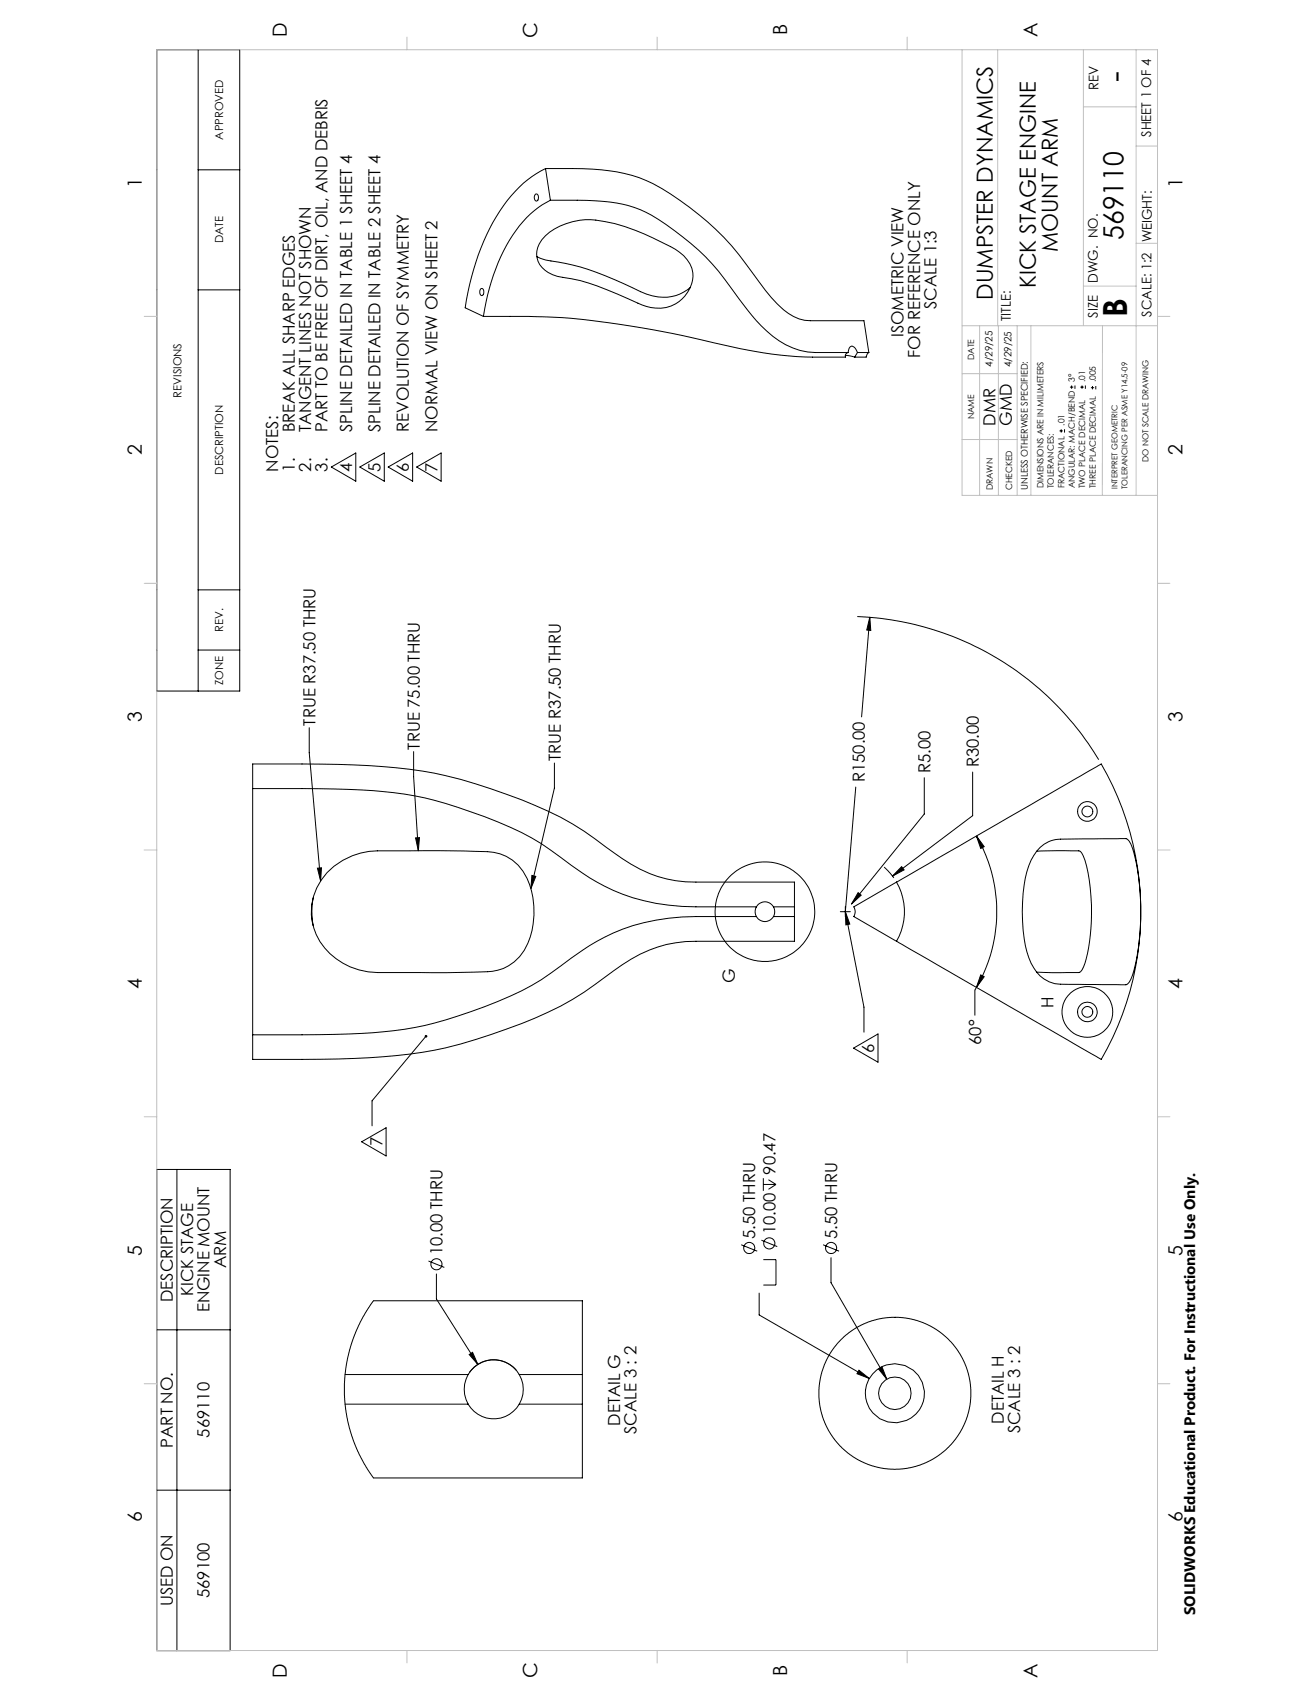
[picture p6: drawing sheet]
<svg xmlns="http://www.w3.org/2000/svg" width="216mm" height="279mm" viewBox="0 0 216 279" stroke-linecap="round" stroke-linejoin="round" font-family="sans-serif">
<g fill="none" stroke="#000" stroke-width=".16">
<path d="M25.8 8.2h13.6v105.4h-13.6zM32.6 8.2v105.4M32.6 27.9h6.8M88 31.9a.5 .5 0 0 1 .5 .3 .5 .5 0 0 1-.1 .5l-.1 .3a.49 .49 0 0 1-.5-.3 .49 .49 0 0 1 0-.5zM89.6 38.8a11 11 0 0 1 9.8-2.4 38.3 38.3 0 0 1 12.3 5.1 4.6 4.6 0 0 1 .8 7.2 5.9 5.9 0 0 1-7 1.4l-2.3-1a36.5 36.5 0 0 0-11.6-3.7 4 4 0 0 1-3.4-4.2 4.5 4.5 0 0 1 1.4-2.4zM89.6 27.7a58.9 58.9 0 0 1 11.8 .6 23.4 23.4 0 0 1 10.3 4.6 45.3 45.3 0 0 1 12.2 12.3 25 25 0 0 0 5.7 6.3 6.1 6.1 0 0 0 3.5 1.2h8.9l.8 5.2M89.6 27.7a21.1 21.1 0 0 0-9.1 9.9 43.4 43.4 0 0 0-4.1 13l3 1.4M89.6 27.7l.8 5.2M90.4 32.9h4.4a27.5 27.5 0 0 1 10.4 1.6 41.7 41.7 0 0 1 16.2 14.6 24.1 24.1 0 0 0 7.7 7.6 10.4 10.4 0 0 0 4.9 1.2h5.4M90.4 32.9a18.4 18.4 0 0 0-8.1 9.3 37.4 37.4 0 0 0-2.9 9.8M32.6 47.6h6.8M79 47.5a.5 .5 0 0 1 .5 .2 .5 .5 0 0 1 0 .6l-.2 .2a.5 .5 0 0 1-.5-.2 .5 .5 0 0 1 .1-.6z"/>
<path d="M79.4 52h4.4a114.4 114.4 0 0 1 25 2.5l6.6 1.4a81.3 81.3 0 0 0 18.1 2.8h5.4l.1-.5 .4-.3M88.2 42.2a8.8 8.8 0 0 0 3.5 .9 48.1 48.1 0 0 1 13.6 4.8 7.2 7.2 0 0 0 8.1-.6M138.9 58.4l1.5 .3M139.4 57.9v-.2a.63 .63 0 0 1 .5-.8 .63 .63 0 0 1 .7 .5l.3 .5M140.9 57.9l-.5 .8M140.9 57.9h1.9M142.8 57.9l-.3 .3-.2 .5h-1.9M54.4 76.8l4.1-2.3v4.6zM59.1 76.8l4-2.3v4.6zM63.8 76.8l4-2.3v4.6zM68.5 76.8l4-2.3v4.6zM174.1 70.8h.5"/>
<path d="M174.4 70.5v.6M174.9 70.5v.6M175.8 63.6h.5M176.1 63.4v.5M176.6 63.4v.5M177.5 63.6h.6M177.8 63.4v.5M178.3 63.4v.5M179.2 63.7h.6M179.5 63.4v.6M180 63.4v.6M32.6 96.9h6.8"/>
<path d="M32.6 106.8h6.8M50.8 119.6v4.1l1.9 21.1M140.9 101.3a48.6 48.6 0 0 1 39.6 23.6M142.9 101.4l.2 2.2-.7-.1zM142.9 101.4l-1.3 16.4M41.5 129.6h8.1a105.7 105.7 0 0 1 18.6 1.2 80.6 80.6 0 0 1 19.2 6.9 62 62 0 0 1 6.5 4.5 32.1 32.1 0 0 0 20.4 6.8h10M41.5 129.6v-4h8.1a120.7 120.7 0 0 1 21.8 1.5 93.9 93.9 0 0 1 20.7 7.2 93.3 93.3 0 0 1 10.1 6.8 20.1 20.1 0 0 0 12.1 3.9h16.2v4M41.5 129.6v40.5M68 123.5v4.1l.7 12.2M68.3 137.7h.6l-.2 2.1zM91.1 125.4v4.1l-3.9 16.5M140.6 129.4l-1.7 20.4"/>
<path d="M151.9 127.8v6l-12 14.8M159.8 126.9v7.2l-13.2 9.9M160.4 137.4l1.3 1.8-.6 .2zM160.4 137.4a24.9 24.9 0 0 1 0 24.9M170.3 139.9l6.5-.1a.94 .94 0 0 1 1.2 .8 30.7 30.7 0 0 1 1.2 13 13.3 13.3 0 0 1-1.7 6.1l-.2 .1-3 .1-4-.1M170.9 139.3a4.8 4.8 0 0 1 3.3-1.4l9.9-.1a1.27 1.27 0 0 1 1.7 .9 34.8 34.8 0 0 1 1.6 13.5 30.6 30.6 0 0 1-1.6 8.8 1.25 1.25 0 0 1-1.7 .9l-6.9-.1a12.2 12.2 0 0 1-4.8-.4 6.8 6.8 0 0 1-3.7-5 28 28 0 0 1 .3-14.1 8.2 8.2 0 0 1 1.9-3zM51.4 147.6a12.7 12.7 0 0 0 0 4.5M52.2 142.7l.6-.1-.1 2.2zM53.7 143.4a11.7 11.7 0 0 1 8.3-3.6h2.6a228.2 228.2 0 0 1 16.5 .3 7.7 7.7 0 0 1 6.2 6.3 13.5 13.5 0 0 1-1.2 9.8 7.2 7.2 0 0 1-6 3.5l-6.7 .2-9-.1a13.8 13.8 0 0 1-8-1.5 9.5 9.5 0 0 1-2.7-14.9zM87.4 143.9l.6 .1-.8 2zM124.3 150.6h-10a32.1 32.1 0 0 0-20.4 6.9 45.4 45.4 0 0 1-14.3 8 58.7 58.7 0 0 1-16.5 4.1l-8.1 .4-13.5 .1M124.3 149a1.61 1.61 0 0 1 2.8 0"/>
<path d="M124.3 150.6a1.61 1.61 0 0 0 2.8 0M124.3 149l-.2 .8 .2 .8M127.1 149l.2 .8-.2 .8M127.1 149h3.4M127.1 150.6h3.4M130.5 150.6v4.1h-16.2a21.2 21.2 0 0 0-13.4 4.8 54.3 54.3 0 0 1-17.8 9.7 69.9 69.9 0 0 1-24.8 4.8l-5.6 .1h-11.2v-4M130.5 149v1.6M138.1 149.8h1.6M138.9 149.8l.7 2.1-.6 .1zM138.9 149v1.7M138.9 149.8l3.1 15.7v4.1M141 146.7l.5 .4-1.6 1.5z"/>
<path d="M145.3 142.5l1.6 1.8M147.3 145l-7 4a1.51 1.51 0 0 1 0 1.6l7 4.1M147.3 145a9.7 9.7 0 0 1 0 9.7M147.3 145l33.6-19.4a48.6 48.6 0 0 1 0 48.5l-33.6-19.4M148.1 142.4l.5 .6-2 1zM70 170.3l-8.9 10.6v4.1M140.2 172.3l4.1-2.4v4.7zM160.4 162.3l-.2 .4v4.2M161.1 160.2l.6 .3-1.3 1.8zM25.8 192.2h12v79.1h-12zM29.1 192.2v79.1M59.4 187.7l4-2.3v4.6z"/>
<path d="M125.4 193.6v2.1M125.4 194.7h2.1M126.3 193.9l1.2 .8M127.5 194.7l-1.2 .8M25.8 218.6h12M70.4 207.3l2.6 1M71.7 209.4v4.1l6.8 10.7M121.8 204.6l2.6 1M124.7 212.5v3.6l18.1 10.5M125.1 203.8l2.6 1.1M125.4 207h2.1v4.2h-2.1M135.2 204.6l2.7 1"/>
<path d="M136.5 206.7v4.1l9.2 15.9M56.7 225.9h20.2M56.7 230.8h20.2M76.9 225.9a4.8 4.8 0 0 1 8.4 0M76.9 230.8a4.9 4.9 0 0 0 8.4 0M76.9 225.9a4.9 4.9 0 0 0 0 4.9M77.1 222.6l.5-.3 .9 1.9zM84.9 225.2a4.9 4.9 0 0 0-7.8 .4M85.3 225.9a4.8 4.8 0 0 1 0 4.9M85.3 225.9h10.4M85.3 230.8h10.4M95.7 225.9v-12.1h-34.3l-1.7 2.6-1.7 3.7-.9 3.3-.5 4v1.9l.2 2.3 .8 3.7 1.4 3.6 1.2 2.2 1.2 1.8h34.3v-12.1"/>
<path d="M95.7 225.9v4.9M141.1 225.2l1.7 1.4-2-.8zM144.4 225l.5-.3 .8 2zM25.8 244.9h12"/>
<circle cx="178.7" cy="133.4" r=".89"/>
<circle cx="178.7" cy="133.4" r="1.61"/>
<circle cx="125.7" cy="149.8" r="8.2"/>
<circle cx="178.7" cy="166.3" r="4.2"/>
<circle cx="178.7" cy="166.3" r=".88"/>
<circle cx="178.7" cy="166.3" r="1.62"/>
<circle cx="71.7" cy="207.8" r=".91"/>
<circle cx="123.1" cy="205.1" r=".92"/>
<circle cx="126.4" cy="204.4" r=".92"/>
<circle cx="136.6" cy="205.1" r=".92"/>
<circle cx="147" cy="229" r="12.5"/>
<circle cx="147" cy="229" r="4.9"/>
<circle cx="147" cy="229" r="2.67"/>
</g>
<g fill="none" stroke="#c0c0c0" stroke-width=".16">
<path d="M25.8 8.2h164.4v263.1h-164.4zM66.9 6.1v2.1M108 6.1v2.1M149.1 6.1v2.1M158.1 8.2v73.2h32.1M163.9 8.2v45.3M178 8.2v45.3M178 17.6h8.7M186.7 8.2v73.1M186.7 40h3.5M186.7 24h3.5M23.7 52h2.1"/>
<path d="M158.1 53.5h32.1M161 53.5v27.9M164 53.5v27.9M167.1 53.5v27.9M169.4 53.5v27.9M178 47h8.7M181.1 53.5v27.8M190.2 52h2M158.1 61.4h9M158.1 72.2h9M23.7 95.9h2.1M190.2 95.9h2"/>
<path d="M23.7 139.7h2.1M190.2 139.7h2M23.7 183.5h2.1M190.2 183.5h2M23.7 227.4h2.1M190.2 227.4h2M66.9 271.3v2M108 271.2v2.1M149.1 271.3v2"/>
</g>
<path d="M52.2 142.7l.6-.1-.1 2.2zM68.3 137.7h.6l-.2 2.1zM87.4 143.9l.6 .1-.8 2zM69.8 170.2a.22 .22 0 0 0 0 .3 .22 .22 0 0 0 .4 0 .22 .22 0 0 0-.1-.4l-.1 .2 .1-.2zM161.1 160.2l.6 .3-1.3 1.8zM160.4 137.4l1.3 1.8-.6 .2zM141 146.7l-1.1 1.9 1.6-1.5zM148.1 142.4l-1.5 1.6 2-1zM142.9 101.4l-.5 2.1 .7 .1zM138.9 149.8l.7 2.1-.6 .1zM77.1 222.6l1.4 1.6-.9-1.9zM141.1 225.2l-.3 .6 2 .8zM144.4 225l1.3 1.7-.8-2z" fill="#000"/>
<g font-size="5.5">
<text x="185.1" y="13.5" transform="rotate(-90 185.1 13.5)">-</text>
<text x="185.2" y="52.1" transform="rotate(-90 185.2 52.1)">B</text>
</g>
<text font-size="4.6" x="184.6" y="39.4" transform="rotate(-90 184.6 39.4)">569110</text>
<g font-size="3.7">
<text x="173.8" y="41.4" transform="rotate(-90 173.8 41.4)">MOUNT ARM</text>
<text x="170.2" y="47.3" transform="rotate(-90 170.2 47.3)">KICK STAGE ENGINE</text>
<text x="163.2" y="49.3" transform="rotate(-90 163.2 49.3)">DUMPSTER DYNAMICS</text>
</g>
<g font-size="3.2">
<text x="129.3" y="5.8" transform="rotate(-90 129.3 5.8)">B</text>
<text x="47.1" y="6.1" transform="rotate(-90 47.1 6.1)">D</text>
<text x="88.2" y="6.2" transform="rotate(-90 88.2 6.2)">C</text>
<text x="170.5" y="6" transform="rotate(-90 170.5 6)">A</text>
<text x="23.3" y="31" transform="rotate(-90 23.3 31)">1</text>
<text x="194.3" y="31" transform="rotate(-90 194.3 31)">1</text>
<text x="23.3" y="74.8" transform="rotate(-90 23.3 74.8)">2</text>
<text x="194.3" y="74.8" transform="rotate(-90 194.3 74.8)">2</text>
<text x="23.3" y="118.7" transform="rotate(-90 23.3 118.7)">3</text>
<text x="194.3" y="118.7" transform="rotate(-90 194.3 118.7)">3</text>
<text x="23.3" y="162.5" transform="rotate(-90 23.3 162.5)">4</text>
<text x="194.3" y="162.5" transform="rotate(-90 194.3 162.5)">4</text>
<text x="23.3" y="206.4" transform="rotate(-90 23.3 206.4)">5</text>
<text x="194.3" y="206.4" transform="rotate(-90 194.3 206.4)">5</text>
<text x="23.3" y="250.2" transform="rotate(-90 23.3 250.2)">6</text>
<text x="194.3" y="250.2" transform="rotate(-90 194.3 250.2)">6</text>
<text x="47.1" y="275.7" transform="rotate(-90 47.1 275.7)">D</text>
<text x="88.2" y="275.8" transform="rotate(-90 88.2 275.8)">C</text>
<text x="129.3" y="275.5" transform="rotate(-90 129.3 275.5)">B</text>
<text x="170.5" y="275.7" transform="rotate(-90 170.5 275.7)">A</text>
</g>
<g font-size="2.7">
<text x="153.9" y="50.8" transform="rotate(-90 153.9 50.8)">SCALE 1:3</text>
<text x="148.5" y="55.4" transform="rotate(-90 148.5 55.4)">ISOMETRIC VIEW</text>
<text x="151.2" y="58.8" transform="rotate(-90 151.2 58.8)">FOR REFERENCE ONLY</text>
<text x="48.4" y="71" transform="rotate(-90 48.4 71)">BREAK ALL SHARP EDGES</text>
<text x="51.1" y="71" transform="rotate(-90 51.1 71)">TANGENT LINES NOT SHOWN</text>
<text x="53.8" y="71" transform="rotate(-90 53.8 71)">PART TO BE FREE OF DIRT, OIL, AND DEBRIS</text>
<text x="57.8" y="71" transform="rotate(-90 57.8 71)">SPLINE DETAILED IN TABLE 1 SHEET 4</text>
<text x="62.5" y="71" transform="rotate(-90 62.5 71)">SPLINE DETAILED IN TABLE 2 SHEET 4</text>
<text x="67.2" y="71" transform="rotate(-90 67.2 71)">REVOLUTION OF SYMMETRY</text>
<text x="71.9" y="71" transform="rotate(-90 71.9 71)">NORMAL VIEW ON SHEET 2</text>
<text x="163.5" y="70" transform="rotate(-90 163.5 70)">DMR</text>
<text x="166.2" y="70" transform="rotate(-90 166.2 70)">GMD</text>
<text x="45.7" y="77.5" transform="rotate(-90 45.7 77.5)">NOTES:</text>
<text x="48.4" y="77.5" transform="rotate(-90 48.4 77.5)">1.</text>
<text x="51.1" y="77.5" transform="rotate(-90 51.1 77.5)">2.</text>
<text x="53.8" y="77.5" transform="rotate(-90 53.8 77.5)">3.</text>
<text x="57.8" y="77.5" transform="rotate(-90 57.8 77.5)">4</text>
<text x="62.5" y="77.5" transform="rotate(-90 62.5 77.5)">5</text>
<text x="67.2" y="77.5" transform="rotate(-90 67.2 77.5)">6</text>
<text x="71.9" y="77.5" transform="rotate(-90 71.9 77.5)">7</text>
<text x="51.8" y="119.2" transform="rotate(-90 51.8 119.2)">TRUE R37.50 THRU</text>
<text x="69" y="123.2" transform="rotate(-90 69 123.2)">TRUE 75.00 THRU</text>
<text x="92.1" y="125" transform="rotate(-90 92.1 125)">TRUE R37.50 THRU</text>
<text x="142.1" y="128.6" transform="rotate(-90 142.1 128.6)">R150.00</text>
<text x="152.9" y="127.1" transform="rotate(-90 152.9 127.1)">R5.00</text>
<text x="160.8" y="126.1" transform="rotate(-90 160.8 126.1)">R30.00</text>
<text x="120.7" y="161.6" transform="rotate(-90 120.7 161.6)">G</text>
<text x="173.1" y="165.6" transform="rotate(-90 173.1 165.6)">H</text>
<text x="143.7" y="173" transform="rotate(-90 143.7 173)">6</text>
<text x="161.2" y="171.7" transform="rotate(-90 161.2 171.7)">60°</text>
<text x="62.8" y="188.4" transform="rotate(-90 62.8 188.4)">7</text>
<text x="127.4" y="193.1" transform="rotate(-90 127.4 193.1)">90.47</text>
<text x="124.1" y="203.6" transform="rotate(-90 124.1 203.6)">5.50 THRU</text>
<text x="127.4" y="202.8" transform="rotate(-90 127.4 202.8)">10.00</text>
<text x="137.5" y="203.6" transform="rotate(-90 137.5 203.6)">5.50 THRU</text>
<text x="37.1" y="208.5" transform="rotate(-90 37.1 208.5)">ARM</text>
<text x="72.7" y="206.3" transform="rotate(-90 72.7 206.3)">10.00 THRU</text>
<text x="28.4" y="214" transform="rotate(-90 28.4 214)">DESCRIPTION</text>
<text x="31.7" y="213" transform="rotate(-90 31.7 213)">KICK STAGE</text>
<text x="34.4" y="215.7" transform="rotate(-90 34.4 215.7)">ENGINE MOUNT</text>
<text x="164.9" y="234" transform="rotate(-90 164.9 234)">DETAIL H</text>
<text x="28.4" y="237.9" transform="rotate(-90 28.4 237.9)">PART NO.</text>
<text x="34.4" y="236.3" transform="rotate(-90 34.4 236.3)">569110</text>
<text x="101.9" y="234.3" transform="rotate(-90 101.9 234.3)">DETAIL G</text>
<text x="104.6" y="235.7" transform="rotate(-90 104.6 235.7)">SCALE 3 : 2</text>
<text x="167.6" y="235.6" transform="rotate(-90 167.6 235.6)">SCALE 3 : 2</text>
<text x="34.4" y="262.6" transform="rotate(-90 34.4 262.6)">569100</text>
<text x="28.4" y="264" transform="rotate(-90 28.4 264)">USED ON</text>
</g>
<text font-size="2.5" x="196.4" y="265.5" transform="rotate(-90 196.4 265.5)">SOLIDWORKS Educational Product. For Instructional Use Only.</text>
<g font-size="2.2">
<text x="180.5" y="14.8" transform="rotate(-90 180.5 14.8)">REV</text>
<text x="189.2" y="22.5" transform="rotate(-90 189.2 22.5)">SHEET 1 OF 4</text>
<text x="189.2" y="39.8" transform="rotate(-90 189.2 39.8)">WEIGHT:</text>
<text x="180.4" y="46.5" transform="rotate(-90 180.4 46.5)">DWG. NO.</text>
<text x="166.1" y="52.8" transform="rotate(-90 166.1 52.8)">TITLE:</text>
<text x="180.4" y="52.2" transform="rotate(-90 180.4 52.2)">SIZE</text>
<text x="189.2" y="52.1" transform="rotate(-90 189.2 52.1)">SCALE: 1:2</text>
</g>
<g font-size="1.8">
<text x="36.7" y="22.9" transform="rotate(-90 36.7 22.9)">APPROVED</text>
<text x="36.7" y="40" transform="rotate(-90 36.7 40)">DATE</text>
<text x="29.8" y="65.3" transform="rotate(-90 29.8 65.3)">REVISIONS</text>
<text x="36.7" y="78" transform="rotate(-90 36.7 78)">DESCRIPTION</text>
<text x="36.7" y="103.8" transform="rotate(-90 36.7 103.8)">REV.</text>
<text x="36.7" y="112.6" transform="rotate(-90 36.7 112.6)">ZONE</text>
</g>
<g font-size="1.6">
<text x="163.1" y="60.3" transform="rotate(-90 163.1 60.3)">4/29/25</text>
<text x="166.2" y="60.3" transform="rotate(-90 166.2 60.3)">4/29/25</text>
</g>
<text font-size="1.5" x="168.9" y="80.6" transform="rotate(-90 168.9 80.6)">UNLESS OTHERWISE SPECIFIED:</text>
<g font-size="1.4">
<text x="160" y="59.2" transform="rotate(-90 160 59.2)">DATE</text>
<text x="176.6" y="62.8" transform="rotate(-90 176.6 62.8)">3°</text>
<text x="178.3" y="62.8" transform="rotate(-90 178.3 62.8)">.01</text>
<text x="180" y="62.9" transform="rotate(-90 180 62.9)">.005</text>
<text x="160" y="68.9" transform="rotate(-90 160 68.9)">NAME</text>
<text x="174.9" y="70" transform="rotate(-90 174.9 70)">.01</text>
<text x="188.7" y="75.9" transform="rotate(-90 188.7 75.9)">DO NOT SCALE DRAWING</text>
<text x="163.1" y="80.6" transform="rotate(-90 163.1 80.6)">DRAWN</text>
<text x="166.3" y="80.6" transform="rotate(-90 166.3 80.6)">CHECKED</text>
<text x="171.5" y="80.3" transform="rotate(-90 171.5 80.3)">DIMENSIONS ARE IN MILIMETERS</text>
<text x="173.2" y="80.3" transform="rotate(-90 173.2 80.3)">TOLERANCES:</text>
<text x="174.9" y="80.3" transform="rotate(-90 174.9 80.3)">FRACTIONAL</text>
<text x="176.6" y="80.3" transform="rotate(-90 176.6 80.3)">ANGULAR: MACH/BEND</text>
<text x="178.3" y="80.3" transform="rotate(-90 178.3 80.3)">TWO PLACE DECIMAL</text>
<text x="180" y="80.3" transform="rotate(-90 180 80.3)">THREE PLACE DECIMAL</text>
</g>
<g font-size="1.3">
<text x="183.6" y="80.4" transform="rotate(-90 183.6 80.4)">INTERPRET GEOMETRIC</text>
<text x="185.2" y="80.4" transform="rotate(-90 185.2 80.4)">TOLERANCING PER ASME Y14.5-09</text>
</g>
</svg>
